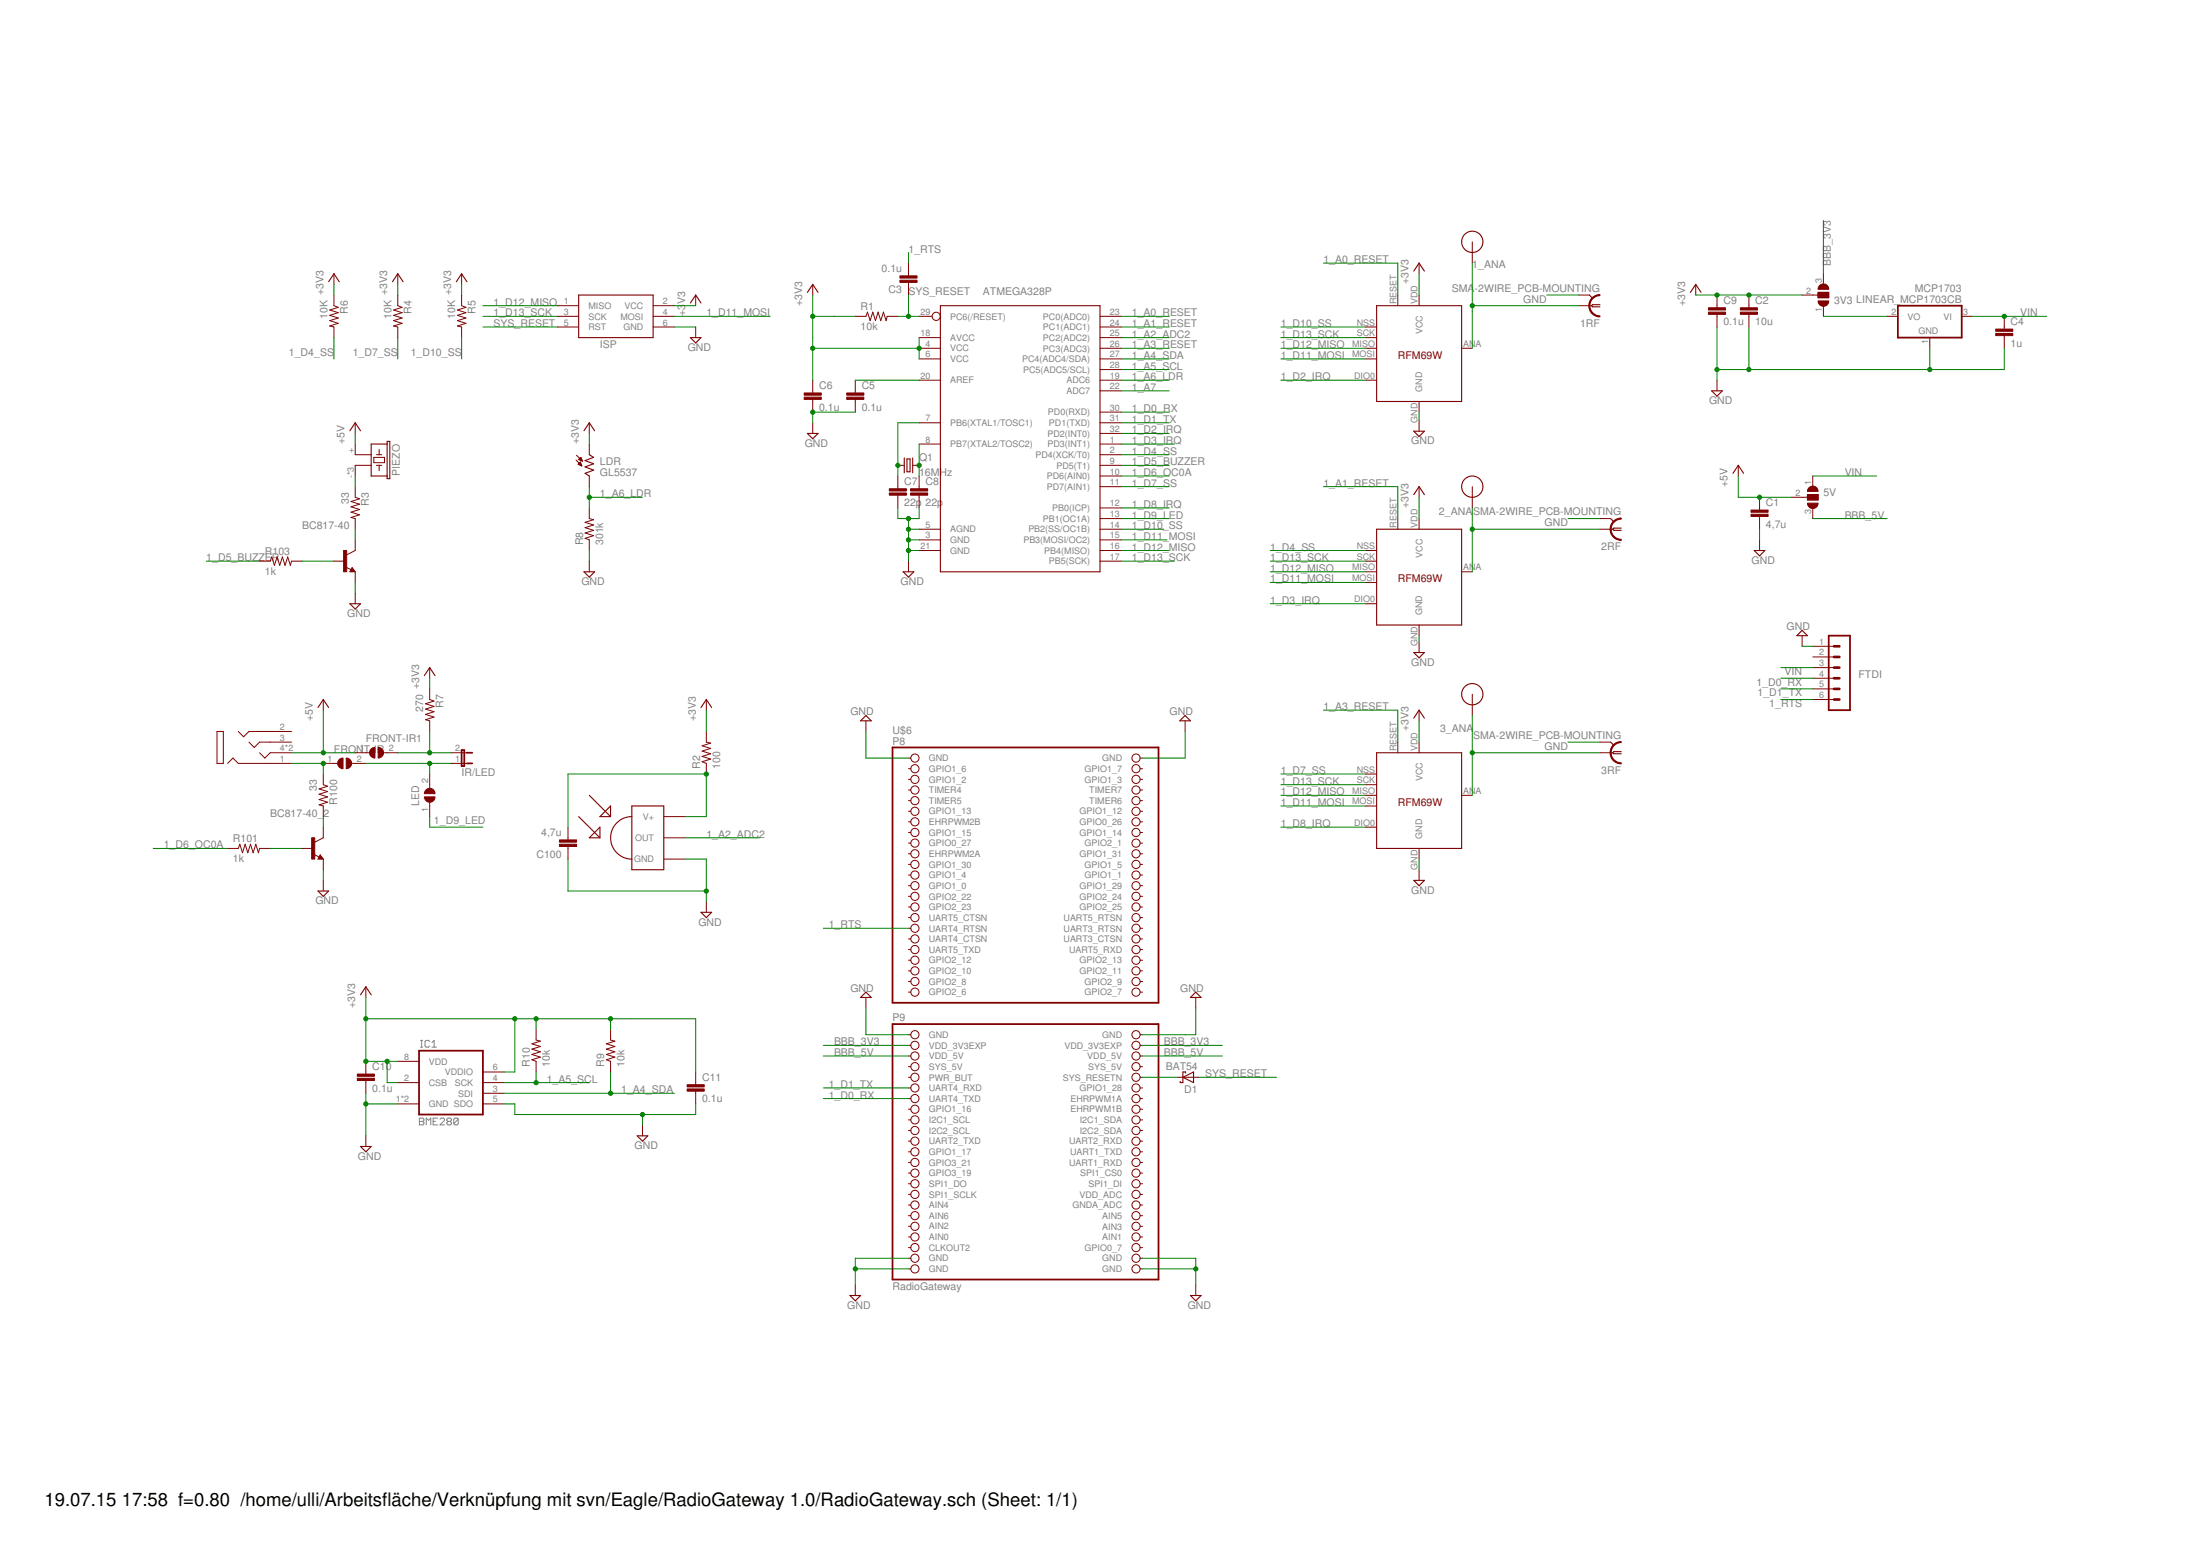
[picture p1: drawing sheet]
<svg xmlns="http://www.w3.org/2000/svg" width="420mm" height="297mm" viewBox="0 0 420 297" stroke-linecap="round" stroke-linejoin="round" font-family="sans-serif">
<g fill="none" stroke="#808080" stroke-width=".19">
<path d="M80.3 199.9h.4M80.3 198.6h.4M80.5 198.6v1.3M82 198.8l-.2-.2h-.4l-.2 .2v.9l.2 .2h.4l.2-.2M82.5 199.9h.9M82.5 199l.4-.4v1.3M80.1 213.4h.7l.2 .3-.2 .4 .2 .4-.2 .2h-.7zM80.1 214.1h.7M81.4 214.7v-1.3l.5 .5 .4-.5v1.3M82.7 214.1h.5M83.6 213.4h-.9v1.3h.9M84 213.7l.2-.3h.5l.2 .3v.2l-.9 .8h.9"/>
<path d="M85.6 214.1l-.3-.2 .3-.5h.4l.2 .3v.2l-.2 .2M85.6 214.1l-.3 .2 .3 .4h.4l.2-.2v-.2l-.2-.2M85.6 214.1h.4M87.5 213.7l-.2-.3h-.4l-.2 .3v.8M87.5 213.7v.8l-.2 .2h-.4l-.2-.2M87.5 213.7l-.8 .8"/>
</g>
<g fill="none" stroke="#800000" stroke-width=".21">
<path d="M62.8 53.8l1-1.5 1 1.5M75 53.8l1-1.5 1 1.5M87.1 53.8l1.1-1.5 1 1.5M110.5 56.3h14.2v8.2h-14.2zM131.8 57.8l1.1-1.5 1 1.5M154.2 55.8l1-1.5 1 1.5M179.6 58.4h30.5v50.8h-30.5zM262.9 58.4h16.2v18.2h-16.2zM270 51.8l1-1.6 1 1.6M303.5 56.3l.6 .6M305.6 58.2h-1.5l-.1 .2 .1 .2h1.5M322.8 55.8l1-1.5 1.1 1.5"/>
<path d="M131.8 64.5h2.1l-1 1zM326.9 74.6h2l-1 1zM66.8 82.2l1-1.5 1.1 1.5M73.9 84.8h-3v6.1h3M73.9 84.3h.5v7.1h-.5zM111.5 82.2l1-1.5 1.1 1.5M112.5 86.8l.9 .5-1.7 .6 1.7 .6-1.7 .6 1.7 .6-1.7 .7 .8 .5M154.2 82.7h2l-1 1.1zM172.7 87.4v2.9M173.2 87.6h.6v2.5h-.6zM174.3 87.4v2.9M270 82.3h2l-1 1z"/>
<path d="M270 94.4l1-1.5 1 1.5M307.6 99l.6 .6M331 90.4l1-1.6 1 1.6M66.8 115.3h2.1l-1.1 1zM67.2 108.8l.1 .1h-.3l.2-.4 .4 .6h-.6M111.5 109.2h2.1l-1.1 1zM172.5 109.2h2l-1 1zM262.9 101h16.2v18.3h-16.2zM309.6 100.8h-1.4l-.2 .2 .2 .2h1.4M335 105.1h2.1l-1.1 1zM60.7 135.1l1-1.6 1.1 1.6M81 129l1.1-1.6 1 1.6"/>
<path d="M133.9 135.1l1-1.6 1 1.6M165.4 136.6l1 1h-2zM226.3 136.6l1.1 1h-2.1zM270 124.6h2l-1 1zM270 137.1l1-1.5 1 1.5M344.2 120.3l1 1h-2zM110.5 155.9l4.1 4M112.5 159.9l2.1-2v2zM112.5 151.8l4.1 4.1M114.6 155.9l2-2v2zM120.7 155.9a4.1 4.1 0 0 0-4.1 4 4.1 4.1 0 0 0 4.1 4.1M120.7 153.9h6.1v12.1h-6.1z"/>
<path d="M262.9 143.7h16.2v18.3h-16.2zM307.6 141.7l.6 .6M309.6 143.5h-1.4l-.2 .2 .2 .2h1.4M60.7 170.1h2.1l-1.1 1zM61.2 163.6v.2h-.3l.3-.4 .4 .5h-.7M133.9 174.2h2l-1 1zM270 168.1h2l-1 1zM68.9 189.9l1-1.5 1 1.5M165.4 189.4l1 1h-2zM228.4 189.4l1 1h-2zM68.9 218.9h2l-1 1zM121.7 216.8h2l-1 1z"/>
<path d="M225.9 205.7l2-1.1v2.1zM226.4 204.9v-.3h-.5v2.1h-.5v-.2M162.3 247.3h2.1l-1.1 1zM227.4 247.3h2l-1 1z"/>
<circle cx="281.2" cy="46.2" r="2.03"/>
<circle cx="281.2" cy="92.9" r="2.03"/>
<circle cx="281.2" cy="132.5" r="2.03"/>
</g>
<g fill="none" stroke="#800000" stroke-width=".19">
<path d="M63.8 56.3v2.1l.8 .3-1.6 .5 1.6 .5-1.6 .5 1.6 .5-1.6 .5 1.6 .5-1.6 .5 .8 .2v2.1M63.8 52.3v2M76 56.3v2.1l.8 .3-1.6 .5 1.6 .5-1.6 .5 1.6 .5-1.6 .5 1.6 .5-1.6 .5 .8 .2v2.1M76 52.3v2M88.2 56.3v2.1l.8 .3-1.6 .5 1.6 .5-1.6 .5 1.6 .5-1.6 .5 1.6 .5-1.6 .5 .8 .2v2.1M88.2 52.3v2M106.4 58.4h4.1M124.7 58.4h4.1M132.9 56.3v2.1M155.2 54.3v2M173.5 50.2v2.5M173.5 53.9v2.4"/>
<path d="M267 56.3v2.1M271 50.2v2.1M271 56.3v2.1M281.2 46.2v4M301.5 58.4h2.5M301.5 56.3h2M323.8 54.3v2M327.9 56.3v2.5M327.9 60v2.4M334 56.3v2.5M334 60v2.4M344.2 56.3h3"/>
<path d="M347.2 55.8h2v1h-2zM348.2 52.3v2M348.2 58.4v2M106.4 60.4h4.1M106.4 62.4h4.1M124.7 60.4h4.1M124.7 62.4h4.1M132.9 62.4v2.1M155.2 72.6v2.4M155.2 76.2v2.5M163.3 60.4h2.1l.3-.8 .5 1.6 .5-1.6 .5 1.6 .5-1.6 .5 1.6 .5-1.6 .5 1.6 .2-.8h2.1M163.3 72.6v2.4"/>
<path d="M163.3 76.2v2.5M175.5 60.4h2.5M175.5 72.6h4.1M175.5 64.5h4.1M175.5 66.5h4.1M175.5 68.5h4.1M210.1 60.4h4M210.1 72.6h4M210.1 74.6h4M210.1 64.5h4M210.1 62.4h4M210.1 66.5h4"/>
<path d="M210.1 68.5h4M210.1 70.5h4M210.1 78.7h4M260.9 72.6h2M260.9 64.5h2M260.9 62.4h2M260.9 66.5h2M260.9 68.5h2M271 76.6v2.1M279.1 66.5h2.1M327.9 72.6v2M360.4 60.4h2.1"/>
<path d="M368.6 64.5v2M374.6 60.4h2.1M382.8 60.4v2.4M382.8 64.1v2.4M67.8 84.8v2h3.1M67.8 80.7v2M67.8 92.9v2l.9 .3-1.7 .5 1.7 .5-1.7 .6 1.7 .5-1.7 .5 1.7 .5-1.7 .5 .8 .2v2M70.9 88.8h-3.1v2.1M71.4 87.3h2v1h-2zM71.9 86.8h1M71.9 88.8h1M72.4 85.8v1"/>
<path d="M72.4 88.8v1.1M110 87.8l1.1 1.1M110.1 86.9l1.1 1.1M110.5 88.6h.5M110.5 87.7l.7 .3M110.5 88.7h.5M110.6 88.5h.3M110.6 87.7h.5M110.6 88.4h.3M110.6 87.6h.4M110.7 87.8h.4M110.7 88.3h.2"/>
<path d="M110.7 88.8h.4M110.7 87.5h.3M110.8 87.4h.2M110.8 88.2l-.4 .4 .7 .3M110.8 88.2l.3 .7M110.8 88.2h.1M110.9 87.9h.3M110.9 87.3h.1M110.9 87.3l-.4 .4M110.9 87.3l.3 .7M110.9 88.9h.2M111.1 88h.1"/>
<path d="M112.5 80.7v2M112.5 84.8v2M112.5 90.9v2M112.5 97v2l.9 .2-1.7 .5 1.7 .5-1.7 .5 1.7 .5-1.7 .5 1.7 .6-1.7 .5 .8 .3v2M155.2 80.7v2M171.5 88.8h1.2M171.5 90.9v2.4M171.5 94.5v2.5M174.3 88.8h1.2M175.5 80.7h4.1M175.5 84.8h4.1M175.5 90.9v2.4"/>
<path d="M175.5 94.5v2.5M210.1 97h4M210.1 99h4M210.1 80.7h4M210.1 84.8h4M210.1 82.7h4M210.1 86.8h4M210.1 88.8h4M210.1 90.9h4M210.1 92.9h4M267 99v2M271 80.3v2"/>
<path d="M271 92.9v2M271 99v2M281.2 92.9v4.1M305.6 99h2M332 88.8v2.1M336 94.9v2.5M336 98.6v2.4M342.1 94.9h3.1M345.2 94.4h2v1h-2zM346.2 90.9v2M346.2 97v2M49.6 107.1h2l.3-.8 .5 1.6 .5-1.6 .5 1.6 .5-1.6 .5 1.6 .5-1.6 .6 1.6 .2-.8h2"/>
<path d="M63.8 107.1h2M66.1 108.3l1 .5M67.2 108.4l.6 .8h-1zM67.8 103.1v2l-1.6 .8M67.8 109.2v2M67.8 113.2v2.1M112.5 107.1v2.1M173.5 107.1v2.1M175.5 101h4.1M175.5 103.1h4.1M175.5 105.1h4.1M210.1 101h4"/>
<path d="M210.1 103.1h4M210.1 105.1h4M210.1 107.1h4M260.9 105.1h2M260.9 107.1h2M260.9 109.2h2M260.9 115.3h2M260.9 111.2h2M271 119.3v2M279.1 109.2h2.1M305.6 101h2.4M336 103.1v2"/>
<path d="M41.4 139.6h1.3v6.1h-1.3zM45.5 139.6l1 1.1 1-1.1h8.2M61.7 133.5v2.1M82.1 127.4v2.1M82.1 131.5v2l.8 .3-1.6 .5 1.6 .6-1.6 .5 1.6 .5-1.6 .5 1.6 .5-1.6 .5 .8 .2v2M134.9 139.6v2.1l.8 .2-1.6 .5 1.6 .5-1.6 .5 1.6 .5-1.6 .5 1.6 .5-1.6 .5 .8 .3v2.1M134.9 133.5v2.1M165.4 137.6v2M226.3 137.6v2M271 122.5v2.1M271 135.6v2M281.2 132.5v4.1"/>
<path d="M344.2 121.3v2.1M346.2 123.4h4.1M346.2 125.4h4.1M346.2 127.4h4.1M346.2 129.5h4.1M346.2 131.5h4.1M346.2 133.5h4.1M43.5 145.7l1-1 1 1h10.2M47.5 141.7l1.1 1 1-1h6.1M49.6 143.7l1 1 1-1h4.1M61.7 147.8v2l.9 .3-1.7 .5 1.7 .5-1.7 .5 1.7 .5-1.7 .5 1.7 .5-1.7 .5 .8 .3v2M61.7 157.9v2l-1.6 .9"/>
<path d="M61.7 145.7h2.8M67.1 145.7h2.8M67.8 143.7h2.8M73.2 143.7h2.8M82.1 147.8v2.7M82.1 153.1v2.8M86.1 143.7h3.1M86.1 145.7h3.1M108.5 157.9v2.5M126.8 159.9h4M126.8 155.9h4M173.5 144.7h.4"/>
<path d="M173.5 146.7h.4M173.5 148.8h.4M173.5 150.8h.4M173.5 152.8h.4M173.5 154.9h.4M173.5 156.9h.4M173.5 158.9h.4M217.8 144.7h.4M217.8 146.7h.4M217.8 148.8h.4M217.8 150.8h.4M217.8 152.8h.4"/>
<path d="M217.8 154.9h.4M217.8 156.9h.4M217.8 158.9h.4M260.9 151.8h2M260.9 157.9h2M260.9 153.9h2M260.9 149.8h2M260.9 147.8h2M267 141.7v2M271 141.7v2M279.1 151.8h2.1M305.6 143.7h2.4"/>
<path d="M305.6 141.7h2M43.5 162h2l.3-.8 .5 1.6 .5-1.6 .5 1.6 .5-1.6 .5 1.6 .6-1.6 .5 1.6 .2-.8h2M57.7 162h2M60 163.1l1 .5M61.2 163.2l.5 .8h-1zM61.7 164v2M61.7 168.1v2M108.5 161.6v2.4M126.8 164h4M134.9 172.1v2.1M173.5 161h.4M173.5 163h.4"/>
<path d="M173.5 165h.4M173.5 167h.4M173.5 169.1h.4M173.5 171.1h.4M173.5 173.1h.4M173.5 175.2h.4M173.5 177.2h.4M173.5 179.2h.4M217.8 161h.4M217.8 163h.4M217.8 165h.4M217.8 167h.4"/>
<path d="M217.8 169.1h.4M217.8 171.1h.4M217.8 173.1h.4M217.8 175.2h.4M217.8 177.2h.4M217.8 179.2h.4M271 162v2M271 166v2.1M69.9 188.4v2M102.4 196.5v2l.8 .3-1.6 .5 1.6 .5-1.6 .5 1.6 .5-1.6 .5 1.6 .5-1.6 .5 .8 .3v2M116.6 196.5v2l.8 .3-1.6 .5 1.6 .5-1.6 .5 1.6 .5-1.6 .5 1.6 .5-1.6 .5 .8 .3v2M165.4 190.4v2"/>
<path d="M173.5 197.5h.4M173.5 199.6h.4M173.5 181.3h.4M173.5 183.3h.4M173.5 185.3h.4M173.5 187.4h.4M173.5 189.4h.4M217.8 197.5h.4M217.8 199.6h.4M217.8 181.3h.4M217.8 183.3h.4M217.8 185.3h.4"/>
<path d="M217.8 187.4h.4M217.8 189.4h.4M228.4 190.4v2M69.9 202.6v2.4M69.9 206.3v2.4M69.9 216.8v2.1M76 202.6h4M76 210.7h4M76 206.7h4M92.2 210.7h4.1M92.2 204.6h4.1M92.2 206.7h4.1"/>
<path d="M92.2 208.7h4.1M122.7 214.8v2M132.9 204.6v2.5M132.9 208.3v2.4M173.5 201.6h.4M173.5 203.6h.4M173.5 205.7h.4M173.5 207.7h.4M173.5 209.7h.4M173.5 211.8h.4M173.5 213.8h.4M173.5 215.8h.4"/>
<path d="M173.5 217.8h.4M173.5 219.9h.4M217.8 201.6h.4M217.8 203.6h.4M217.8 205.7h.4M217.8 207.7h.4M217.8 209.7h.4M217.8 211.8h.4M217.8 213.8h.4M217.8 215.8h.4M217.8 217.8h.4M217.8 219.9h.4"/>
<path d="M224.9 205.7h4.1M173.5 221.9h.4M173.5 223.9h.4M173.5 226h.4M173.5 228h.4M173.5 230h.4M173.5 232.1h.4M173.5 234.1h.4M173.5 236.1h.4M173.5 238.2h.4M217.8 221.9h.4M217.8 223.9h.4"/>
<path d="M217.8 226h.4M217.8 228h.4M217.8 230h.4M217.8 232.1h.4M217.8 234.1h.4M217.8 236.1h.4M217.8 238.2h.4M163.3 245.3v2M173.5 240.2h.4M173.5 242.2h.4M217.8 240.2h.4M217.8 242.2h.4"/>
<path d="M228.4 245.3v2"/>
<circle cx="178.8" cy="60.4" r=".78"/>
<circle cx="174.7" cy="156.9" r=".78"/>
<circle cx="174.7" cy="148.8" r=".78"/>
<circle cx="174.7" cy="152.8" r=".78"/>
<circle cx="174.7" cy="144.7" r=".78"/>
<circle cx="174.7" cy="150.8" r=".78"/>
<circle cx="174.7" cy="146.7" r=".78"/>
<circle cx="174.7" cy="154.9" r=".78"/>
<circle cx="174.7" cy="158.9" r=".78"/>
<circle cx="217" cy="152.8" r=".78"/>
<circle cx="217" cy="148.8" r=".78"/>
<circle cx="217" cy="144.7" r=".78"/>
<circle cx="217" cy="146.7" r=".78"/>
<circle cx="217" cy="158.9" r=".78"/>
<circle cx="217" cy="156.9" r=".78"/>
<circle cx="217" cy="150.8" r=".78"/>
<circle cx="217" cy="154.9" r=".78"/>
<circle cx="174.7" cy="171.1" r=".78"/>
<circle cx="174.7" cy="177.2" r=".78"/>
<circle cx="174.7" cy="175.2" r=".78"/>
<circle cx="174.7" cy="161" r=".78"/>
<circle cx="174.7" cy="167" r=".78"/>
<circle cx="174.7" cy="179.2" r=".78"/>
<circle cx="174.7" cy="165" r=".78"/>
<circle cx="174.7" cy="169.1" r=".78"/>
<circle cx="174.7" cy="173.1" r=".78"/>
<circle cx="174.7" cy="163" r=".78"/>
<circle cx="217" cy="179.2" r=".78"/>
<circle cx="217" cy="177.2" r=".78"/>
<circle cx="217" cy="175.2" r=".78"/>
<circle cx="217" cy="171.1" r=".78"/>
<circle cx="217" cy="163" r=".78"/>
<circle cx="217" cy="165" r=".78"/>
<circle cx="217" cy="169.1" r=".78"/>
<circle cx="217" cy="173.1" r=".78"/>
<circle cx="217" cy="161" r=".78"/>
<circle cx="217" cy="167" r=".78"/>
<circle cx="174.7" cy="181.3" r=".78"/>
<circle cx="174.7" cy="197.5" r=".78"/>
<circle cx="174.7" cy="199.6" r=".78"/>
<circle cx="174.7" cy="187.4" r=".78"/>
<circle cx="174.7" cy="185.3" r=".78"/>
<circle cx="174.7" cy="183.3" r=".78"/>
<circle cx="174.7" cy="189.4" r=".78"/>
<circle cx="217" cy="183.3" r=".78"/>
<circle cx="217" cy="197.5" r=".78"/>
<circle cx="217" cy="199.6" r=".78"/>
<circle cx="217" cy="187.4" r=".78"/>
<circle cx="217" cy="189.4" r=".78"/>
<circle cx="217" cy="181.3" r=".78"/>
<circle cx="217" cy="185.3" r=".78"/>
<circle cx="174.7" cy="217.8" r=".78"/>
<circle cx="174.7" cy="219.9" r=".78"/>
<circle cx="174.7" cy="207.7" r=".78"/>
<circle cx="174.7" cy="211.8" r=".78"/>
<circle cx="174.7" cy="201.6" r=".78"/>
<circle cx="174.7" cy="213.8" r=".78"/>
<circle cx="174.7" cy="215.8" r=".78"/>
<circle cx="174.7" cy="209.7" r=".78"/>
<circle cx="174.7" cy="205.7" r=".78"/>
<circle cx="174.7" cy="203.6" r=".78"/>
<circle cx="217" cy="207.7" r=".78"/>
<circle cx="217" cy="209.7" r=".78"/>
<circle cx="217" cy="219.9" r=".78"/>
<circle cx="217" cy="203.6" r=".78"/>
<circle cx="217" cy="215.8" r=".78"/>
<circle cx="217" cy="211.8" r=".78"/>
<circle cx="217" cy="217.8" r=".78"/>
<circle cx="217" cy="205.7" r=".78"/>
<circle cx="217" cy="213.8" r=".78"/>
<circle cx="217" cy="201.6" r=".78"/>
<circle cx="174.7" cy="226" r=".78"/>
<circle cx="174.7" cy="236.1" r=".78"/>
<circle cx="174.7" cy="221.9" r=".78"/>
<circle cx="174.7" cy="228" r=".78"/>
<circle cx="174.7" cy="230" r=".78"/>
<circle cx="174.7" cy="232.1" r=".78"/>
<circle cx="174.7" cy="238.2" r=".78"/>
<circle cx="174.7" cy="223.9" r=".78"/>
<circle cx="174.7" cy="234.1" r=".78"/>
<circle cx="217" cy="230" r=".78"/>
<circle cx="217" cy="228" r=".78"/>
<circle cx="217" cy="226" r=".78"/>
<circle cx="217" cy="234.1" r=".78"/>
<circle cx="217" cy="236.1" r=".78"/>
<circle cx="217" cy="221.9" r=".78"/>
<circle cx="217" cy="232.1" r=".78"/>
<circle cx="217" cy="238.2" r=".78"/>
<circle cx="217" cy="223.9" r=".78"/>
<circle cx="174.7" cy="240.2" r=".78"/>
<circle cx="174.7" cy="242.2" r=".78"/>
<circle cx="217" cy="242.2" r=".78"/>
<circle cx="217" cy="240.2" r=".78"/>
</g>
<path d="M362.5 58.4h12.1v6.1h-12.1zM349.2 121.3h4.1v14.3h-4.1zM88.2 143.2h.5v3h-.5zM89.2 145.7h1M89.2 143.7h1M170.5 142.7h50.8v48.7h-50.8zM170.5 195.5h50.8v48.8h-50.8zM80 200.6h12.2v12.2h-12.2z" fill="none" stroke="#800000" stroke-width=".34"/>
<g fill="#800000" stroke="#800000" stroke-width=".19">
<path d="M161.7 75.8h3.3v.4h-3.3z"/>
<path d="M161.7 75h3.3v.4h-3.3z"/>
<path d="M381.1 63.6h3.3v.5h-3.3z"/>
<path d="M381.1 62.8h3.3v.4h-3.3z"/>
<path d="M347.2 55.8h2v1h-2z"/>
<path d="M171.9 52.7h3.2v.4h-3.2z"/>
<path d="M171.9 53.5h3.2v.4h-3.2z"/>
<path d="M106.8 160.3h3.3v.5h-3.3z"/>
<path d="M106.8 161.2h3.3v.4h-3.3z"/>
<path d="M59.5 159.9h.6v4.1h-.6z"/>
<path d="M65.6 105.1h.6v4.1h-.6z"/>
<path d="M345.2 94.4h2v1h-2z"/>
<path d="M332.4 59.6h3.2v.4h-3.2z"/>
<path d="M332.4 58.8h3.2v.4h-3.2z"/>
<path d="M153.6 75.8h3.2v.4h-3.2z"/>
<path d="M153.6 75h3.2v.4h-3.2z"/>
<path d="M169.8 94.1h3.3v.4h-3.3z"/>
<path d="M169.8 93.3h3.3v.4h-3.3z"/>
<path d="M173.9 94.1h3.3v.4h-3.3z"/>
<path d="M173.9 93.3h3.3v.4h-3.3z"/>
<path d="M326.3 59.6h3.2v.4h-3.2z"/>
<path d="M326.3 58.8h3.2v.4h-3.2z"/>
<path d="M334.4 98.2h3.3v.4h-3.3z"/>
<path d="M334.4 97.4h3.3v.4h-3.3z"/>
<path d="M68.2 205.8h3.3v.5h-3.3z"/>
<path d="M68.2 205h3.3v.5h-3.3z"/>
<path d="M131.2 207.9h3.3v.4h-3.3z"/>
<path d="M131.2 207.1h3.3v.4h-3.3z"/>
</g>
<g fill="#800000" stroke="#800000" stroke-width=".19">
<path d="M304 56.9l1-.6 .6-.1v.2a1.94 1.94 0 0 0-2 2 1.94 1.94 0 0 0 2 1.9v.2a2.13 2.13 0 0 1-2-1.3 2.13 2.13 0 0 1 .4-2.3z" fill-rule="evenodd"/>
<path d="M308 142.2l1.1-.6h.5v.2a1.94 1.94 0 0 0-1.9 1.9 1.94 1.94 0 0 0 1.9 1.9v.2a2.13 2.13 0 0 1-1.9-1.3 2.13 2.13 0 0 1 .3-2.3z" fill-rule="evenodd"/>
<path d="M308 99.6a2.06 2.06 0 0 1 1.6-.7v.2a1.93 1.93 0 0 0-1.9 1.9 1.93 1.93 0 0 0 1.9 2v.2a2.14 2.14 0 0 1-1.9-1.3 2.14 2.14 0 0 1 .3-2.3z" fill-rule="evenodd"/>
<path d="M347.4 54.6a1.01 1.01 0 0 1 1.2-.4 1.01 1.01 0 0 1 .6 1h-2z" fill-rule="evenodd"/>
<path d="M347.2 57.4h2a1.02 1.02 0 0 1-1 1.1 1.02 1.02 0 0 1-1-1.1z" fill-rule="evenodd"/>
<path d="M345.2 96.1h2a1.02 1.02 0 0 1-1 1 1.02 1.02 0 0 1-1-1z" fill-rule="evenodd"/>
<path d="M345.4 93.2a1.01 1.01 0 0 1 1.1-.3 1.01 1.01 0 0 1 .7 .9h-2z" fill-rule="evenodd"/>
<path d="M66.1 144.7a1.02 1.02 0 0 1 1.1 1 1.02 1.02 0 0 1-1.1 1z" fill-rule="evenodd"/>
<path d="M64.7 145.1l.4-.3 .4-.1v2a1.03 1.03 0 0 1-.9-.5 1.03 1.03 0 0 1 .1-1.1z" fill-rule="evenodd"/>
<path d="M72.2 142.7a1.02 1.02 0 0 1 1 1 1.02 1.02 0 0 1-1 1z" fill-rule="evenodd"/>
<path d="M70.8 143.1l.4-.4h.4v2a1.03 1.03 0 0 1-.9-.6 1.03 1.03 0 0 1 .1-1z" fill-rule="evenodd"/>
<path d="M81.3 150.9a1.01 1.01 0 0 1 1.1-.4 1.01 1.01 0 0 1 .7 1h-2.1z" fill-rule="evenodd"/>
<path d="M81 152.1h2.1a1.02 1.02 0 0 1-1 1.1 1.02 1.02 0 0 1-1.1-1.1z" fill-rule="evenodd"/>
</g>
<path d="M350.3 127.4h1M350.3 125.4h1M350.3 123.4h1M350.3 131.5h1M350.3 129.5h1M350.3 133.5h1" fill="none" stroke="#800000" stroke-width=".51"/>
<g fill="none" stroke="#008000" stroke-width=".19">
<path d="M63.8 54.3v2M76 54.3v2M88.2 54.3v2M92.2 58.4h14.2M128.8 58.4h4.1M155.2 56.3v16.3M173.5 48.2v2M173.5 56.3v4.1M252.8 50.2h14.2v6.1M271 52.3v4M281.2 58.4h20.3M281.2 50.2v16.3"/>
<path d="M295.4 56.3h6.1M323.8 56.3h20.4M348.2 42.1v10.2M63.8 64.5v4M76 64.5v4M88.2 64.5v4M92.2 62.4h14.2M92.2 60.4h14.2M128.8 62.4h4.1M128.8 60.4h18.3M155.2 60.4h8.1M155.2 66.5h20.3"/>
<path d="M163.3 78.7h-8.1v2M163.3 72.6h12.2M171.5 60.4h4M175.5 64.5v4M214.1 70.5h9.2M214.1 62.4h9.2M214.1 78.7h9.2M214.1 72.6h9.2M214.1 74.6h9.2M214.1 60.4h9.2M214.1 68.5h9.2M214.1 66.5h9.2"/>
<path d="M214.1 64.5h9.2M244.6 62.4h16.3M244.6 72.6h16.3M244.6 68.5h16.3M244.6 66.5h16.3M244.6 64.5h16.3M271 78.7v1.6M327.9 62.4v10.2M334 62.4v8.1M348.2 60.4h12.2M368.6 66.5v4M376.7 60.4h14.2"/>
<path d="M382.8 66.5v4h-54.9M67.8 82.7v2.1M67.8 90.9v2M112.5 82.7v2.1M112.5 92.9v4.1M112.5 94.9h10.2M171.5 97v2h4v-2M173.5 99v8.1M175.5 80.7h-4v10.2M175.5 84.8v6.1M214.1 99h9.2M214.1 80.7h9.2"/>
<path d="M214.1 97h9.2M214.1 90.9h9.2M214.1 88.8h9.2M214.1 92.9h9.2M214.1 82.7h9.2M214.1 86.8h9.2M214.1 84.8h10.2M252.8 92.9h14.2v6.1M271 94.9v4.1M281.2 97v12.2M299.5 99h6.1M332 90.9v4h10.1"/>
<path d="M346.2 99h14.2M346.2 90.9h12.2M39.4 107.1h10.2M57.7 107.1h6.1M67.8 101v2.1M67.8 111.2v2M112.5 105.1v2M173.5 101h2M173.5 103.1h2M173.5 105.1h2M214.1 101h8.2M214.1 103.1h8.8"/>
<path d="M214.1 105.1h9.2M214.1 107.1h10.2M242.6 105.1h18.3M242.6 107.1h18.3M242.6 111.2h18.3M242.6 109.2h18.3M242.6 115.3h18.3M281.2 101h24.4M336 101v2.1M61.7 135.6v8.1M82.1 129.5v2M82.1 139.6v4.1"/>
<path d="M134.9 135.6v4M165.4 139.6v5.1h8.1M226.3 139.6v5.1h-8.1M252.8 135.6h14.2v6.1M271 121.3v1.2M271 137.6v4.1M281.2 136.6v15.2M340.1 131.5h6.1M340.1 129.5h6.1M340.1 127.4h6.1M340.1 133.5h6.1M344.2 123.4h2"/>
<path d="M55.7 145.7h6v2.1M55.7 143.7h12.1M61.7 155.9v2M69.9 145.7h16.2M76 143.7h10.1M82.1 145.7v2.1M82.1 155.9v2h10.1M130.8 155.9h4.1v-8.1h-26.4v10.1M130.8 159.9h14.3M244.6 157.9h16.3M244.6 153.9h16.3M244.6 151.8h16.3"/>
<path d="M244.6 149.8h16.3M244.6 147.8h16.3M281.2 143.7h24.4M299.5 141.7h6.1M29.3 162h14.2M51.6 162h6.1M61.7 166v2.1M108.5 164v6.1h26.4M130.8 164h4.1v8.1M157.2 177.2h16.3M271 164v2M69.9 190.4v12.2h6.1"/>
<path d="M69.9 194.5h63v10.1M98.3 194.5v10.1h-2M102.4 194.5v2M116.6 194.5v2M157.2 199.6h16.3M165.4 192.4v5.1h8.1M218.2 199.6h15.2M228.4 192.4v5.1h-10.2M69.9 210.7h6.1M69.9 208.7v8.1M73.9 202.6v4.1h2.1M96.3 210.7h2v2.1h34.6v-2.1"/>
<path d="M96.3 206.7h16.2M96.3 208.7h32.5M102.4 204.6v2.1M116.6 204.6v4.1M122.7 212.8v2M157.2 207.7h16.3M157.2 209.7h16.3M157.2 201.6h16.3M218.2 201.6h15.2M218.2 205.7h6.7M229 205.7h14.8M163.3 242.2h10.2"/>
<path d="M173.5 240.2h-10.2v5.1M218.2 240.2h10.2v5.1M218.2 242.2h10.2"/>
</g>
<g fill="#008000" stroke="#008000" stroke-width=".19">
<circle cx="334" cy="70.5" r=".4"/>
<circle cx="368.6" cy="70.5" r=".4"/>
<circle cx="327.9" cy="70.5" r=".4"/>
<circle cx="173.5" cy="103.1" r=".4"/>
<circle cx="173.5" cy="105.1" r=".4"/>
<circle cx="173.5" cy="101" r=".4"/>
<circle cx="173.5" cy="99" r=".4"/>
<circle cx="134.9" cy="170.1" r=".4"/>
<circle cx="155.2" cy="78.7" r=".4"/>
<circle cx="228.4" cy="242.2" r=".4"/>
<circle cx="163.3" cy="242.2" r=".4"/>
<circle cx="69.9" cy="210.7" r=".4"/>
<circle cx="122.7" cy="212.8" r=".4"/>
<circle cx="171.5" cy="88.8" r=".4"/>
<circle cx="281.2" cy="58.4" r=".4"/>
<circle cx="382.8" cy="60.4" r=".4"/>
<circle cx="281.2" cy="101" r=".4"/>
<circle cx="281.2" cy="143.7" r=".4"/>
<circle cx="134.9" cy="147.8" r=".4"/>
<circle cx="336" cy="94.9" r=".4"/>
<circle cx="61.7" cy="143.7" r=".4"/>
<circle cx="155.2" cy="60.4" r=".4"/>
<circle cx="175.5" cy="66.5" r=".4"/>
<circle cx="155.2" cy="66.5" r=".4"/>
<circle cx="334" cy="56.3" r=".4"/>
<circle cx="327.9" cy="56.3" r=".4"/>
<circle cx="69.9" cy="202.6" r=".4"/>
<circle cx="73.9" cy="202.6" r=".4"/>
<circle cx="69.9" cy="194.5" r=".4"/>
<circle cx="98.3" cy="194.5" r=".4"/>
<circle cx="102.4" cy="194.5" r=".4"/>
<circle cx="116.6" cy="194.5" r=".4"/>
<circle cx="173.5" cy="60.4" r=".4"/>
<circle cx="175.5" cy="88.8" r=".4"/>
<circle cx="112.5" cy="94.9" r=".4"/>
<circle cx="61.7" cy="145.7" r=".4"/>
<circle cx="82.1" cy="145.7" r=".4"/>
<circle cx="82.1" cy="143.7" r=".4"/>
<circle cx="116.6" cy="208.7" r=".4"/>
<circle cx="102.4" cy="206.7" r=".4"/>
</g>
<g font-size="3.5">
<text x="8.5" y="287.5">19.07.15</text>
<text x="23.2" y="287.5">17:58 f=0.80 /home/ulli/Arbeitsfläche/Verknüpfung mit svn/Eagle/RadioGateway 1.0/RadioGateway.sch (Sheet: 1/1)</text>
</g>
<g font-size="2" fill="#808080">
<text x="168.4" y="52">0.1u</text>
<text x="173.5" y="48.2">1_RTS</text>
<text x="252.7" y="50.2">1_A0_RESET</text>
<text x="281.2" y="51.3">1_ANA</text>
<text x="349.7" y="50.8" transform="rotate(-90 349.7 50.8)">BBB_3V3</text>
<text x="61.8" y="56.3" transform="rotate(-90 61.8 56.3)">+3V3</text>
<text x="66.4" y="59.9" transform="rotate(-90 66.4 59.9)">R6</text>
<text x="73.9" y="56.3" transform="rotate(-90 73.9 56.3)">+3V3</text>
<text x="78.6" y="59.9" transform="rotate(-90 78.6 59.9)">R4</text>
<text x="86.1" y="56.3" transform="rotate(-90 86.1 56.3)">+3V3</text>
<text x="90.8" y="59.9" transform="rotate(-90 90.8 59.9)">R5</text>
<text x="94.3" y="58.4">1_D12_MISO</text>
<text x="130.8" y="58.1" transform="rotate(-90 130.8 58.1)">V3</text>
<text x="153.2" y="58.4" transform="rotate(-90 153.2 58.4)">+3V3</text>
<text x="164.4" y="59.2">R1</text>
<text x="169.7" y="56">C3 SYS_RESET</text>
<text x="187.7" y="56.3">ATMEGA328P</text>
<text x="269" y="54.3" transform="rotate(-90 269 54.3)">+3V3</text>
<text x="277.3" y="55.7">SMA</text>
<text x="281.6" y="55.7">-2WIRE_PCB-MOUNTING</text>
<text x="290.9" y="57.8">GND</text>
<text x="321.8" y="58.4" transform="rotate(-90 321.8 58.4)">+3V3</text>
<text x="329.1" y="58.1">C9</text>
<text x="335.2" y="58.1">C2</text>
<text x="350.3" y="58.1">3V3 LINEAR_MCP1703CB</text>
<text x="365.7" y="55.8">MCP1703</text>
<text x="62.6" y="60.9" transform="rotate(-90 62.6 60.9)">10K</text>
<text x="74.8" y="60.9" transform="rotate(-90 74.8 60.9)">10K</text>
<text x="86.9" y="60.9" transform="rotate(-90 86.9 60.9)">10K</text>
<text x="94.3" y="60.4">1_D13_SCK</text>
<text x="94.3" y="62.4">SYS_RESET</text>
<text x="130.8" y="60.4" transform="rotate(-90 130.8 60.4)">+3</text>
<text x="134.9" y="60.4">1_D11_MOSI</text>
<text x="164.4" y="63">10k</text>
<text x="216.2" y="62.4">1_A1_RESET</text>
<text x="216.2" y="60.4">1_A0_RESET</text>
<text x="216.2" y="64.5">1_A2_ADC2</text>
<text x="244.6" y="62.4">1_D10_SS</text>
<text x="244.6" y="64.5">1_D13_SCK</text>
<text x="301.8" y="62.4">1RF</text>
<text x="329.1" y="62.1">0.1u</text>
<text x="335.2" y="62.1">10u</text>
<text x="384" y="62.1">C4</text>
<text x="385.8" y="60.4">VIN</text>
<text x="55.2" y="67.9">1_D4_SS</text>
<text x="67.4" y="67.9">1_D7_SS</text>
<text x="78.4" y="67.9">1_D10_SS</text>
<text x="114.6" y="66.5">ISP</text>
<text x="131.3" y="67">GND</text>
<text x="216.2" y="66.5">1_A3_RESET</text>
<text x="216.2" y="68.5">1_A4_SDA</text>
<text x="216.2" y="70.6">1_A5_SCL</text>
<text x="244.6" y="68.5">1_D11_MOSI</text>
<text x="244.6" y="66.5">1_D12_MISO</text>
<text x="384" y="66.2">1u</text>
<text x="156.4" y="74.3">C6</text>
<text x="164.6" y="74.3">C5</text>
<text x="216.2" y="74.6">1_A7</text>
<text x="216.2" y="72.6">1_A6_LDR</text>
<text x="244.6" y="72.6">1_D2_IRQ</text>
<text x="326.4" y="77.2">GND</text>
<text x="156.4" y="78.4">0.1u</text>
<text x="164.6" y="78.4">0.1u</text>
<text x="216.2" y="80.7">1_D1_TX</text>
<text x="216.2" y="78.7">1_D0_RX</text>
<text x="216.2" y="82.7">1_D2_IRQ</text>
<text x="65.8" y="84.8" transform="rotate(-90 65.8 84.8)">+5V</text>
<text x="110.5" y="84.8" transform="rotate(-90 110.5 84.8)">+3V3</text>
<text x="114.6" y="88.8">LDR</text>
<text x="153.7" y="85.3">GND</text>
<text x="175.5" y="88">Q1</text>
<text x="216.2" y="88.8">1_D5_BUZZER</text>
<text x="216.2" y="86.8">1_D4_SS</text>
<text x="216.2" y="84.8">1_D3_IRQ</text>
<text x="269.5" y="84.9">GND</text>
<text x="76.4" y="90.8" transform="rotate(-90 76.4 90.8)">PIEZO</text>
<text x="114.6" y="90.9">GL5537</text>
<text x="114.6" y="94.9">1_A6_LDR</text>
<text x="172.7" y="92.6">C7</text>
<text x="175.5" y="90.9">16MHz</text>
<text x="176.8" y="92.6">C8</text>
<text x="216.2" y="90.9">1_D6_OC0A</text>
<text x="216.2" y="92.9">1_D7_SS</text>
<text x="252.7" y="92.9">1_A1_RESET</text>
<text x="329.9" y="92.9" transform="rotate(-90 329.9 92.9)">+5V</text>
<text x="348.2" y="94.6">5V</text>
<text x="352.3" y="90.9">VIN</text>
<text x="57.7" y="101">BC817-40</text>
<text x="66.6" y="96.2" transform="rotate(-90 66.6 96.2)">33</text>
<text x="70.5" y="96.5" transform="rotate(-90 70.5 96.5)">R3</text>
<text x="172.7" y="96.7">22p</text>
<text x="176.8" y="96.7">22p</text>
<text x="216.2" y="101">1_D10_SS</text>
<text x="216.2" y="99">1_D9_LED</text>
<text x="216.2" y="97">1_D8_IRQ</text>
<text x="269" y="97" transform="rotate(-90 269 97)">+3V3</text>
<text x="274.8" y="98.4">2_ANA</text>
<text x="281.4" y="98.4">SMA-2WIRE_PCB-MOUNTING</text>
<text x="295" y="100.4">GND</text>
<text x="337.3" y="100.7">4,7u</text>
<text x="337.3" y="96.7">C1</text>
<text x="352.3" y="99">BBB_5V</text>
<text x="39.4" y="107.1">1_D5_BUZZER</text>
<text x="50.6" y="105.9">R103</text>
<text x="111.3" y="104.1" transform="rotate(-90 111.3 104.1)">R8</text>
<text x="115.2" y="104.1" transform="rotate(-90 115.2 104.1)">301k</text>
<text x="216.2" y="103.1">1_D11_MOSI</text>
<text x="216.2" y="105.1">1_D12_MISO</text>
<text x="216.2" y="107.1">1_D13_SCK</text>
<text x="242.6" y="107.1">1_D13_SCK</text>
<text x="242.6" y="105.1">1_D4_SS</text>
<text x="305.8" y="105.1">2RF</text>
<text x="334.5" y="107.6">GND</text>
<text x="50.6" y="109.8">1k</text>
<text x="111" y="111.7">GND</text>
<text x="172" y="111.7">GND</text>
<text x="242.6" y="111.2">1_D11_MOSI</text>
<text x="242.6" y="109.2">1_D12_MISO</text>
<text x="66.3" y="117.8">GND</text>
<text x="242.6" y="115.2">1_D3_IRQ</text>
<text x="341.2" y="120.2">GND</text>
<text x="80" y="131.5" transform="rotate(-90 80 131.5)">+3V3</text>
<text x="269.5" y="127.1">GND</text>
<text x="335.4" y="130.9">1_D0_RX</text>
<text x="340.8" y="128.9">VIN</text>
<text x="354.9" y="129.5">FTDI</text>
<text x="59.7" y="137.6" transform="rotate(-90 59.7 137.6)">+5V</text>
<text x="80.8" y="135.9" transform="rotate(-90 80.8 135.9)">270</text>
<text x="84.7" y="135.1" transform="rotate(-90 84.7 135.1)">R7</text>
<text x="132.9" y="137.6" transform="rotate(-90 132.9 137.6)">+3V3</text>
<text x="162.4" y="136.5">GND</text>
<text x="223.4" y="136.5">GND</text>
<text x="252.7" y="135.6">1_A3_RESET</text>
<text x="335.7" y="132.9">1_D1_TX</text>
<text x="337.9" y="135">1_RTS</text>
<text x="63.8" y="143.7">FRONT-IR</text>
<text x="69.9" y="141.7">FRONT-IR1</text>
<text x="170.5" y="140.1">U$6</text>
<text x="170.5" y="142.2">P8</text>
<text x="269" y="139.6" transform="rotate(-90 269 139.6)">+3V3</text>
<text x="275" y="139.8">3_ANA</text>
<text x="281.4" y="141">SMA-2WIRE_PCB-MOUNTING</text>
<text x="295" y="143.1">GND</text>
<text x="88.2" y="148.2">IR/LED</text>
<text x="133.7" y="146.7" transform="rotate(-90 133.7 146.7)">R2</text>
<text x="137.5" y="146.7" transform="rotate(-90 137.5 146.7)">100</text>
<text x="244.6" y="149.8">1_D13_SCK</text>
<text x="244.6" y="147.8">1_D7_SS</text>
<text x="305.8" y="147.8">3RF</text>
<text x="51.6" y="155.9">BC817-40_</text>
<text x="60.5" y="151" transform="rotate(-90 60.5 151)">33</text>
<text x="61.8" y="155.9">2</text>
<text x="64.4" y="153.6" transform="rotate(-90 64.4 153.6)">R100</text>
<text x="80" y="153.9" transform="rotate(-90 80 153.9)">LED</text>
<text x="244.6" y="153.9">1_D11_MOSI</text>
<text x="244.6" y="151.8">1_D12_MISO</text>
<text x="31.3" y="162">1_D6_OC0A</text>
<text x="44.5" y="160.8">R101</text>
<text x="82.9" y="157.3">1_D9_LED</text>
<text x="103.3" y="159.6">4,7u</text>
<text x="134.9" y="159.9">1_A2_ADC2</text>
<text x="244.6" y="157.9">1_D8_IRQ</text>
<text x="44.5" y="164.6">1k</text>
<text x="102.4" y="163.7">C100</text>
<text x="60.2" y="172.6">GND</text>
<text x="269.5" y="170.6">GND</text>
<text x="133.4" y="176.7">GND</text>
<text x="158.3" y="177.2">1_RTS</text>
<text x="162.4" y="189.3">GND</text>
<text x="225.4" y="189.3">GND</text>
<text x="67.8" y="192.5" transform="rotate(-90 67.8 192.5)">+3V3</text>
<text x="170.5" y="195">P9</text>
<text x="101.2" y="203.6" transform="rotate(-90 101.2 203.6)">R10</text>
<text x="105" y="203.6" transform="rotate(-90 105 203.6)">10k</text>
<text x="115.4" y="203.6" transform="rotate(-90 115.4 203.6)">R9</text>
<text x="119.3" y="203.6" transform="rotate(-90 119.3 203.6)">10k</text>
<text x="159.3" y="199.6">BBB_3V3</text>
<text x="159.3" y="201.6">BBB_5V</text>
<text x="222.3" y="199.6">BBB_3V3</text>
<text x="222.3" y="201.6">BBB_5V</text>
<text x="71.1" y="208.4">0.1u</text>
<text x="71.1" y="204.3">C10</text>
<text x="104.4" y="206.7">1_A5_SCL</text>
<text x="118.6" y="208.7">1_A4_SDA</text>
<text x="134.1" y="206.4">C11</text>
<text x="158.3" y="207.7">1_D1_TX</text>
<text x="158.3" y="209.7">1_D0_RX</text>
<text x="222.6" y="204.3">BAT54</text>
<text x="226.2" y="208.6">D1</text>
<text x="230.2" y="205.7">SYS_RESET</text>
<text x="134.1" y="210.4">0.1u</text>
<text x="68.4" y="221.4">GND</text>
<text x="121.2" y="219.4">GND</text>
<text x="161.8" y="249.8">GND</text>
<text x="170.5" y="246.3">RadioGateway</text>
<text x="226.8" y="249.8">GND</text>
</g>
<g font-size="2" fill="#800000">
<text x="267" y="68.5">RFM69W</text>
<text x="267" y="111.2">RFM69W</text>
<text x="267" y="153.9">RFM69W</text>
</g>
<g font-size="1.7" fill="#808080">
<text x="107.7" y="58.1">1</text>
<text x="112.4" y="59">MISO</text>
<text x="119.3" y="59">VCC</text>
<text x="126.6" y="58.1">2</text>
<text x="266.7" y="58.1" transform="rotate(-90 266.7 58.1)">RESET</text>
<text x="270.7" y="58.1" transform="rotate(-90 270.7 58.1)">VDD</text>
<text x="345" y="56">2</text>
<text x="348" y="59.6" transform="rotate(-90 348 59.6)">1</text>
<text x="348" y="54" transform="rotate(-90 348 54)">3</text>
<text x="107.7" y="60.1">3</text>
<text x="107.7" y="62.1">5</text>
<text x="112.4" y="61">SCK</text>
<text x="112.4" y="63">RST</text>
<text x="118.5" y="61">MOSI</text>
<text x="119.1" y="63">GND</text>
<text x="126.6" y="62.1">6</text>
<text x="126.6" y="60.1">4</text>
<text x="175.8" y="64.2">18</text>
<text x="175.8" y="60.1">29</text>
<text x="181.5" y="65.1">AVCC</text>
<text x="181.5" y="61">PC6(/RESET)</text>
<text x="199.2" y="61">PC0(ADC0)</text>
<text x="199.2" y="63">PC1(ADC1)</text>
<text x="199.2" y="65.1">PC2(ADC2)</text>
<text x="211.9" y="60.1">23</text>
<text x="211.9" y="62.1">24</text>
<text x="211.9" y="64.2">25</text>
<text x="259.1" y="64.2">SCK</text>
<text x="259.1" y="62.1">NSS</text>
<text x="271.6" y="63.8" transform="rotate(-90 271.6 63.8)">VCC</text>
<text x="361.2" y="60.1">2</text>
<text x="364.3" y="61">VO</text>
<text x="366.4" y="63.8">GND</text>
<text x="368.3" y="65.7" transform="rotate(-90 368.3 65.7)">1</text>
<text x="371.2" y="61">VI</text>
<text x="374.9" y="60.1">3</text>
<text x="176.8" y="66.2">4</text>
<text x="176.8" y="68.2">6</text>
<text x="181.5" y="67.1">VCC</text>
<text x="181.5" y="69.1">VCC</text>
<text x="195.2" y="69.1">PC4(ADC4/SDA)</text>
<text x="195.4" y="71.2">PC5(ADC5/SCL)</text>
<text x="199.2" y="67.1">PC3(ADC3)</text>
<text x="211.9" y="66.2">26</text>
<text x="211.9" y="68.2">27</text>
<text x="211.9" y="70.3">28</text>
<text x="258.2" y="66.2">MISO</text>
<text x="258.2" y="68.2">MOSI</text>
<text x="279.4" y="66.2">ANA</text>
<text x="175.8" y="72.3">20</text>
<text x="181.5" y="73.2">AREF</text>
<text x="203.7" y="73.2">ADC6</text>
<text x="203.7" y="75.2">ADC7</text>
<text x="211.9" y="72.3">19</text>
<text x="211.9" y="74.3">22</text>
<text x="258.6" y="72.3">DIO0</text>
<text x="271.6" y="74.8" transform="rotate(-90 271.6 74.8)">GND</text>
<text x="176.8" y="80.4">7</text>
<text x="181.5" y="81.3">PB6(XTAL1/TOSC1)</text>
<text x="200" y="83.4">PD2(INT0)</text>
<text x="200.1" y="79.3">PD0(RXD)</text>
<text x="200.3" y="81.3">PD1(TXD)</text>
<text x="211.9" y="78.4">30</text>
<text x="211.9" y="80.4">31</text>
<text x="211.9" y="82.5">32</text>
<text x="270.7" y="80.7" transform="rotate(-90 270.7 80.7)">GND</text>
<text x="67.6" y="86.5" transform="rotate(-90 67.6 86.5)">+</text>
<text x="176.8" y="84.5">8</text>
<text x="181.5" y="85.4">PB7(XTAL2/TOSC2)</text>
<text x="197.7" y="87.4">PD4(XCK/T0)</text>
<text x="200" y="85.4">PD3(INT1)</text>
<text x="201.7" y="89.5">PD5(T1)</text>
<text x="211.9" y="84.5">1</text>
<text x="211.9" y="86.5">2</text>
<text x="211.9" y="88.6">9</text>
<text x="67.6" y="91.3" transform="rotate(-90 67.6 91.3)">-*3</text>
<text x="199.9" y="91.5">PD6(AIN0)</text>
<text x="199.9" y="93.5">PD7(AIN1)</text>
<text x="211.9" y="90.6">10</text>
<text x="211.9" y="92.6">11</text>
<text x="342.9" y="94.6">2</text>
<text x="345.9" y="92.6" transform="rotate(-90 345.9 92.6)">1</text>
<text x="176.8" y="100.7">5</text>
<text x="181.5" y="101.6">AGND</text>
<text x="196.4" y="101.6">PB2(SS/OC1B)</text>
<text x="199.2" y="99.6">PB1(OC1A)</text>
<text x="201" y="97.6">PB0(ICP)</text>
<text x="211.9" y="96.7">12</text>
<text x="211.9" y="98.7">13</text>
<text x="211.9" y="100.7">14</text>
<text x="266.7" y="100.7" transform="rotate(-90 266.7 100.7)">RESET</text>
<text x="270.7" y="100.7" transform="rotate(-90 270.7 100.7)">VDD</text>
<text x="345.9" y="98.2" transform="rotate(-90 345.9 98.2)">3</text>
<text x="175.8" y="104.8">21</text>
<text x="176.8" y="102.8">3</text>
<text x="181.5" y="103.7">GND</text>
<text x="181.5" y="105.7">GND</text>
<text x="195.4" y="103.7">PB3(MOSI/OC2)</text>
<text x="199.4" y="105.7">PB4(MISO)</text>
<text x="200.3" y="107.7">PB5(SCK)</text>
<text x="211.9" y="102.8">15</text>
<text x="211.9" y="104.8">16</text>
<text x="211.9" y="106.8">17</text>
<text x="259.1" y="106.8">SCK</text>
<text x="259.1" y="104.8">NSS</text>
<text x="271.6" y="106.5" transform="rotate(-90 271.6 106.5)">VCC</text>
<text x="258.2" y="108.9">MISO</text>
<text x="258.2" y="110.9">MOSI</text>
<text x="279.4" y="108.9">ANA</text>
<text x="258.6" y="115">DIO0</text>
<text x="271.6" y="117.4" transform="rotate(-90 271.6 117.4)">GND</text>
<text x="270.7" y="123.4" transform="rotate(-90 270.7 123.4)">GND</text>
<text x="347.4" y="123.1">1</text>
<text x="347.4" y="125.1">2</text>
<text x="347.4" y="127.2">3</text>
<text x="347.4" y="129.2">4</text>
<text x="347.4" y="131.2">5</text>
<text x="347.4" y="133.2">6</text>
<text x="53.5" y="143.4">4*2</text>
<text x="53.5" y="141.4">3</text>
<text x="53.5" y="139.3">2</text>
<text x="68.6" y="143.4">1</text>
<text x="74.2" y="143.4">2</text>
<text x="86.9" y="143.4">2</text>
<text x="266.7" y="143.4" transform="rotate(-90 266.7 143.4)">RESET</text>
<text x="270.7" y="143.4" transform="rotate(-90 270.7 143.4)">VDD</text>
<text x="53.5" y="145.4">1</text>
<text x="62.5" y="145.4">1</text>
<text x="68.1" y="145.4">2</text>
<text x="81.8" y="149.5" transform="rotate(-90 81.8 149.5)">2</text>
<text x="86.9" y="145.4">1</text>
<text x="177.4" y="145.3">GND</text>
<text x="177.4" y="147.3">GPIO1_6</text>
<text x="177.4" y="149.4">GPIO1_2</text>
<text x="207.1" y="147.4">GPIO1_7</text>
<text x="207.1" y="149.4">GPIO1_3</text>
<text x="210.5" y="145.3">GND</text>
<text x="259.1" y="149.5">SCK</text>
<text x="259.1" y="147.5">NSS</text>
<text x="271.6" y="149.2" transform="rotate(-90 271.6 149.2)">VCC</text>
<text x="81.8" y="155.1" transform="rotate(-90 81.8 155.1)">1</text>
<text x="177.4" y="151.4">TIMER4</text>
<text x="177.4" y="153.4">TIMER5</text>
<text x="177.4" y="155.5">GPIO1_13</text>
<text x="206.2" y="155.5">GPIO1_12</text>
<text x="208" y="151.4">TIMER7</text>
<text x="208" y="153.5">TIMER6</text>
<text x="258.2" y="151.5">MISO</text>
<text x="258.2" y="153.6">MOSI</text>
<text x="279.4" y="151.5">ANA</text>
<text x="121.3" y="160.6">OUT</text>
<text x="122.8" y="156.5">V+</text>
<text x="177.4" y="157.5">EHRPWM2B</text>
<text x="177.4" y="159.5">GPIO1_15</text>
<text x="177.4" y="161.6">GPIO0_27</text>
<text x="206.2" y="157.5">GPIO0_26</text>
<text x="206.2" y="159.5">GPIO1_14</text>
<text x="207.1" y="161.6">GPIO2_1</text>
<text x="258.6" y="157.6">DIO0</text>
<text x="271.6" y="160.1" transform="rotate(-90 271.6 160.1)">GND</text>
<text x="121.1" y="164.6">GND</text>
<text x="177.4" y="163.6">EHRPWM2A</text>
<text x="177.4" y="165.6">GPIO1_30</text>
<text x="177.4" y="167.7">GPIO1_4</text>
<text x="206.2" y="163.6">GPIO1_31</text>
<text x="207.1" y="165.6">GPIO1_5</text>
<text x="207.1" y="167.7">GPIO1_1</text>
<text x="270.7" y="166.1" transform="rotate(-90 270.7 166.1)">GND</text>
<text x="177.4" y="169.7">GPIO1_0</text>
<text x="177.4" y="171.7">GPIO2_22</text>
<text x="177.4" y="173.8">GPIO2_23</text>
<text x="206.2" y="169.7">GPIO1_29</text>
<text x="206.2" y="171.7">GPIO2_24</text>
<text x="206.2" y="173.8">GPIO2_25</text>
<text x="177.4" y="175.8">UART5_CTSN</text>
<text x="177.4" y="177.8">UART4_RTSN</text>
<text x="177.4" y="179.9">UART4_CTSN</text>
<text x="203.1" y="175.8">UART5_RTSN</text>
<text x="203.1" y="177.8">UART3_RTSN</text>
<text x="203.1" y="179.9">UART3_CTSN</text>
<text x="177.4" y="181.9">UART5_TXD</text>
<text x="177.4" y="183.9">GPIO2_12</text>
<text x="177.4" y="186">GPIO2_10</text>
<text x="204.2" y="181.9">UART5_RXD</text>
<text x="206.2" y="183.9">GPIO2_13</text>
<text x="206.2" y="186">GPIO2_11</text>
<text x="177.4" y="188">GPIO2_8</text>
<text x="177.4" y="190">GPIO2_6</text>
<text x="207.1" y="188">GPIO2_9</text>
<text x="207.1" y="190">GPIO2_7</text>
<text x="77.2" y="202.3">8</text>
<text x="81.9" y="203.2">VDD</text>
<text x="177.4" y="198.1">GND</text>
<text x="177.4" y="200.2">VDD_3V3EXP</text>
<text x="177.4" y="202.2">VDD_5V</text>
<text x="203.3" y="200.2">VDD_3V3EXP</text>
<text x="207.7" y="202.2">VDD_5V</text>
<text x="210.5" y="198.1">GND</text>
<text x="77.2" y="206.4">2</text>
<text x="81.9" y="207.3">CSB</text>
<text x="84.9" y="205.3">VDDIO</text>
<text x="86.8" y="207.3">SCK</text>
<text x="87.5" y="209.3">SDI</text>
<text x="94.1" y="204.4">6</text>
<text x="94.1" y="208.4">3</text>
<text x="94.1" y="206.4">4</text>
<text x="177.4" y="204.2">SYS_5V</text>
<text x="177.4" y="206.3">PWR_BUT</text>
<text x="177.4" y="208.3">UART4_RXD</text>
<text x="203" y="206.3">SYS_RESETN</text>
<text x="206.2" y="208.3">GPIO1_28</text>
<text x="207.8" y="204.2">SYS_5V</text>
<text x="75.6" y="210.5">1*2</text>
<text x="81.9" y="211.3">GND SDO</text>
<text x="94.1" y="210.5">5</text>
<text x="177.4" y="210.3">UART4_TXD</text>
<text x="177.4" y="212.4">GPIO1_16</text>
<text x="177.4" y="214.4">I2C1_SCL</text>
<text x="204.4" y="210.3">EHRPWM1A</text>
<text x="204.4" y="212.4">EHRPWM1B</text>
<text x="206.2" y="214.4">I2C1_SDA</text>
<text x="177.4" y="216.4">I2C2_SCL</text>
<text x="177.4" y="218.5">UART2_TXD</text>
<text x="177.4" y="220.5">GPIO1_17</text>
<text x="204.2" y="218.5">UART2_RXD</text>
<text x="204.4" y="220.5">UART1_TXD</text>
<text x="206.2" y="216.4">I2C2_SDA</text>
<text x="177.4" y="222.5">GPIO3_21</text>
<text x="177.4" y="224.6">GPIO3_19</text>
<text x="177.4" y="226.6">SPI1_DO</text>
<text x="204.2" y="222.5">UART1_RXD</text>
<text x="206.3" y="224.6">SPI1_CS0</text>
<text x="207.9" y="226.6">SPI1_DI</text>
<text x="177.4" y="228.6">SPI1_SCLK</text>
<text x="177.4" y="230.6">AIN4</text>
<text x="177.4" y="232.7">AIN6</text>
<text x="204.8" y="230.7">GNDA_ADC</text>
<text x="206.2" y="228.6">VDD_ADC</text>
<text x="210.5" y="232.7">AIN5</text>
<text x="177.4" y="234.7">AIN2</text>
<text x="177.4" y="236.7">AIN0</text>
<text x="177.4" y="238.8">CLKOUT2</text>
<text x="207.1" y="238.8">GPIO0_7</text>
<text x="210.5" y="234.7">AIN3</text>
<text x="210.5" y="236.7">AIN1</text>
<text x="177.4" y="240.8">GND</text>
<text x="177.4" y="242.8">GND</text>
<text x="210.5" y="240.8">GND</text>
<text x="210.5" y="242.8">GND</text>
</g>
</svg>
